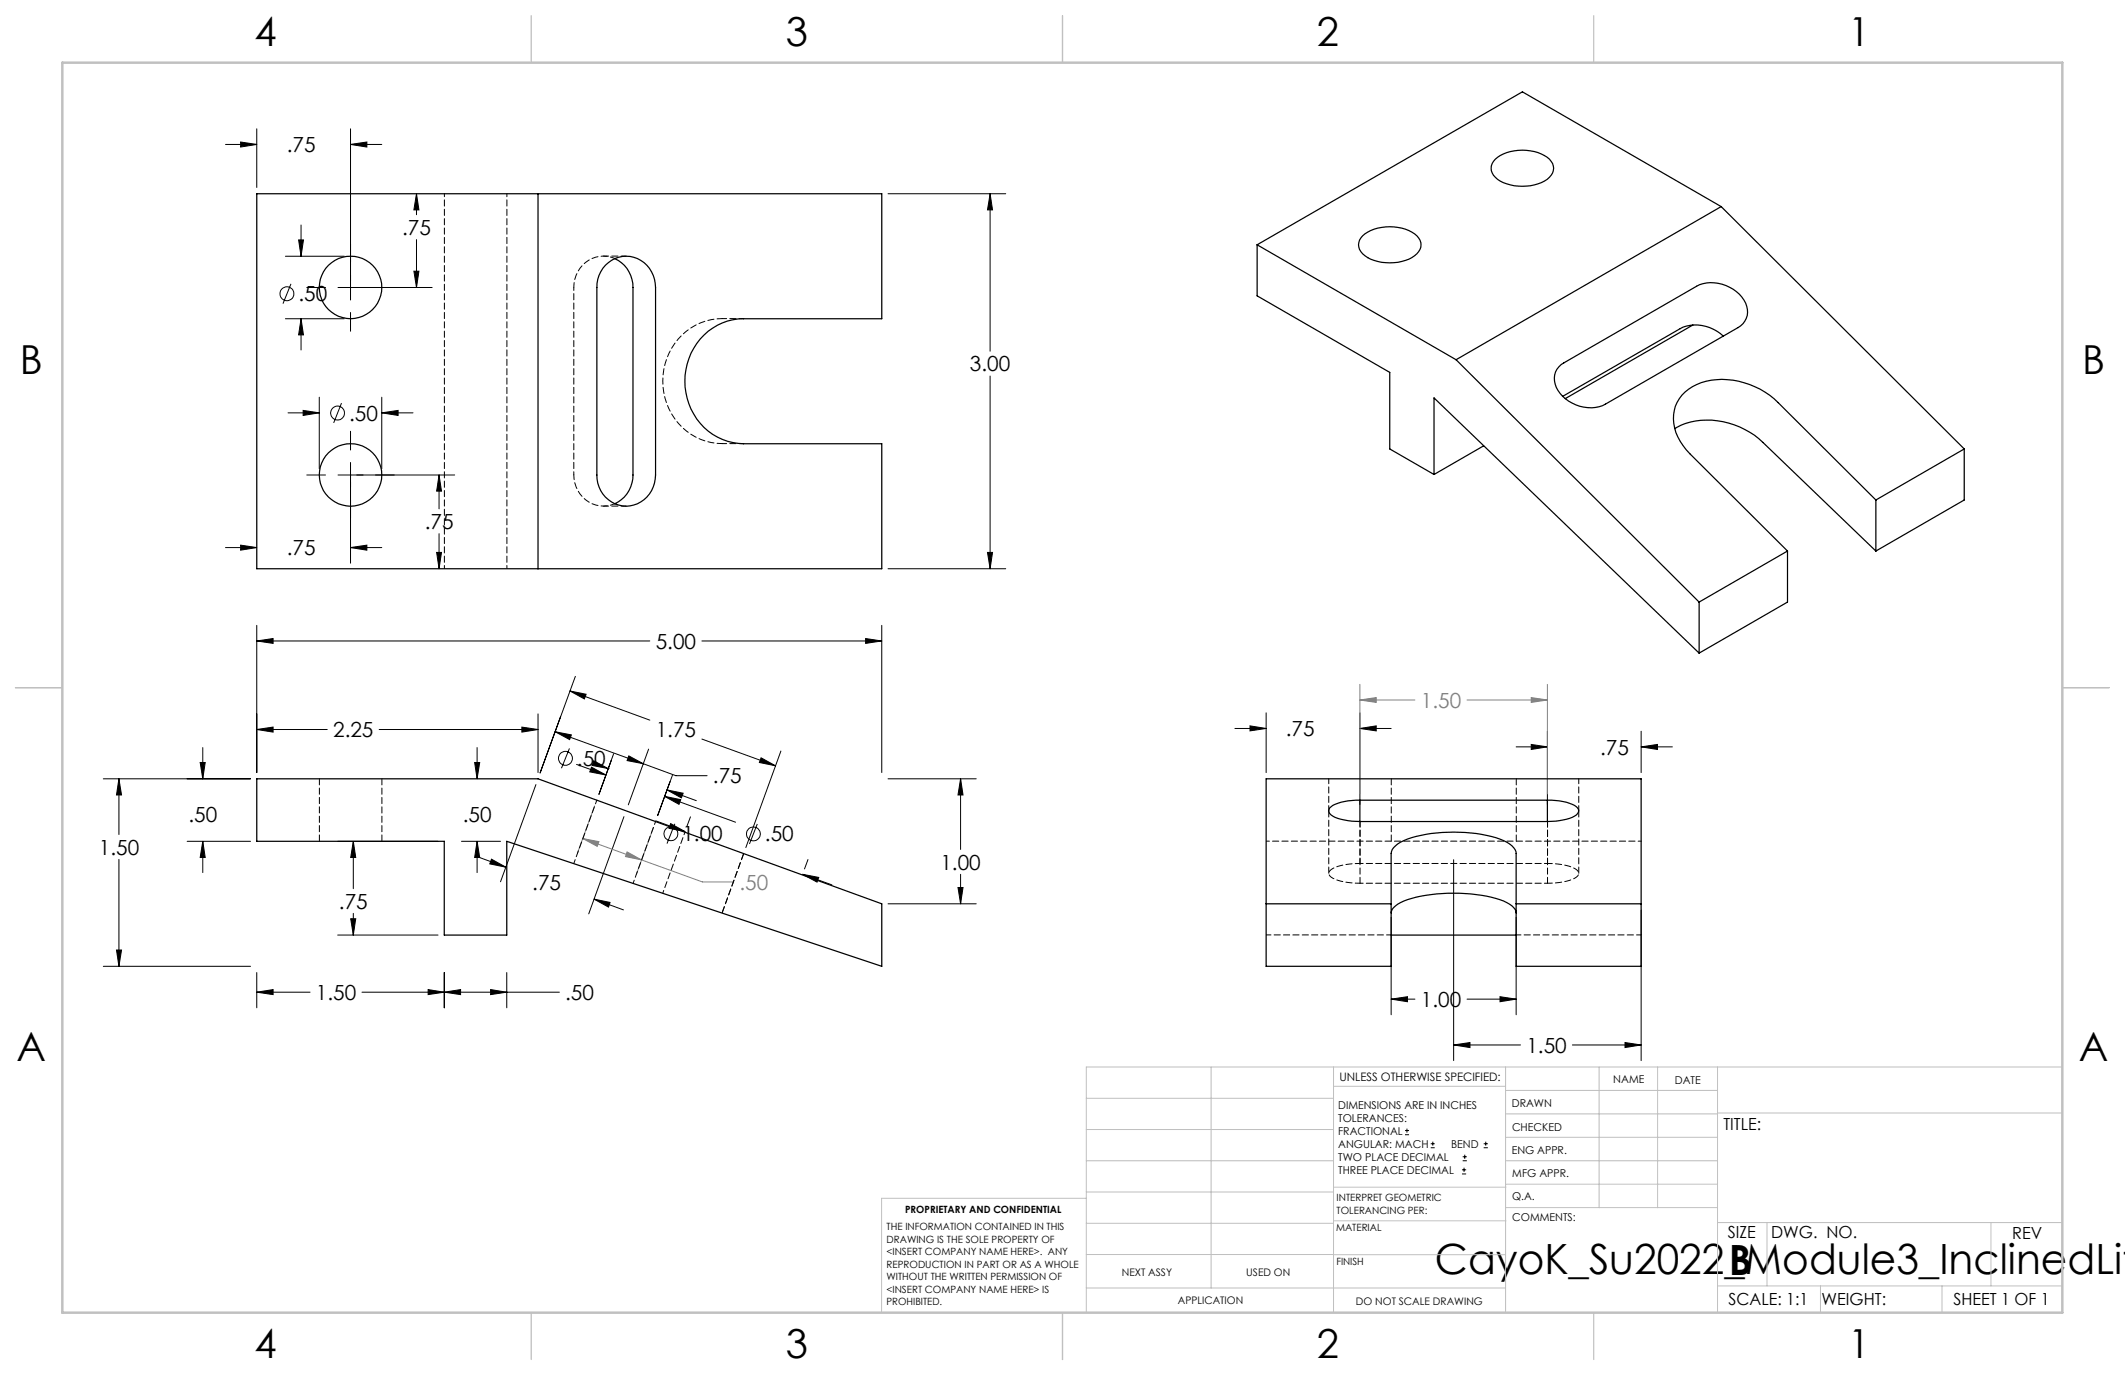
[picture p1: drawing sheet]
<svg xmlns="http://www.w3.org/2000/svg" width="432mm" height="279mm" viewBox="0 0 432 279" stroke-linecap="round" stroke-linejoin="round" font-family="sans-serif">
<g fill="none" stroke="#000" stroke-width=".2">
<path d="M45.8 29.4h6.4M48.9 28.9l3.3 .5-3.3 .5zM52.2 26.2v11.9M71.2 29.4l3.3-.5v1zM71.2 26.2v34.8M71.2 29.4h6.4M84.6 39.4l.5 3.3h-1zM84.6 39.4v4.2M180.4 39.4h24M201.2 39.4l.5 3.3h-1zM201.2 39.4v32M58 52.1h12"/>
<path d="M59.1 57.7l-1.6 4M60.7 48.8h1l-.5 3.3zM61.2 45.7v6.4M62.3 58.4h3.8M68.7 58.4h19.1M84.1 55.1h1l-.5 3.3zM84.6 48.7v9.7M58 64.8h12M61.2 64.8l.5 3.3h-1zM61.2 64.8v6.3M71.2 63.5v3.8M201.2 76.4v39.2"/>
<path d="M58.5 83.9h6.4M61.6 83.4l3.3 .5-3.3 .5zM62.3 96.5h3.8M64.9 80.7v14.5M68.7 96.5h23.7M69.4 81.9l-1.6 4M71.2 87.6v3.8M71.2 94v20.4M77.6 83.9l3.3-.5v1zM77.6 80.7v14.5M77.6 83.9h6.3M89.2 96.5l.5 3.3h-1z"/>
<path d="M89.2 96.5v6.9M45.8 111.3h6.4M48.9 110.8l3.3 .5-3.3 .5zM71.2 111.3l3.3-.5v1zM71.2 111.3h6.4M88.7 112.3h1l-.5 3.3zM89.2 108.4v7.2M180.4 115.6h24M200.7 112.3h1l-.5 3.3zM52.2 130.2l3.3-.4v.9zM52.2 127.1v29.9M52.2 130.2h79.8"/>
<path d="M116.9 137.4l-7.2 19.7M142.6 130.2h36.6M175.9 129.8l3.3 .4-3.3 .5zM179.2 127.1v29.9M21 158.3h29.9M24.2 158.3l.5 3.2h-1zM24.2 158.3v11.3M40.7 154.9h1l-.5 3.4zM41.2 151.9v6.4M52.2 148.2l3.3-.5v1.1zM52.2 148.2h14.3M77 148.2h32.3"/>
<path d="M96.4 154.9h1.1l-.6 3.4zM96.9 151.9v6.4M106 147.7l3.3 .5-3.3 .6zM108.9 159.4l-7.2 19.8M109.3 145.1v11.9M112.8 148.7l3.3 .6-.4 1zM112.8 148.7l17.9 6.5M115.7 152.1l-1.6 4M115.8 140.4l3.3 .7-.4 .9zM115.8 140.4l16.2 5.9M117.2 155.3l5.9 2.2M120.2 155.9l2.9 1.6-3.3-.7z"/>
<path d="M120.6 154.6l3 1.6-3.3-.7zM123.6 156.2h.1M124.7 153.2l-3 8.2M127.8 153.6l2.9 1.6-3.3-.6zM130.7 155.2l6.6 2.4h6.4M131.8 152.2l-4.1 11.3M136.6 157.6l-3 8.1M142.6 150.2l15 5.4M154.7 154l2.9 1.6-3.3-.7zM158.7 152.6l-7.1 19.6M180.4 158.3h18M195.2 158.3l.5 3.2h-1z"/>
<path d="M195.2 158.3v14.3M250.9 148h6.4M254 147.5l3.3 .5-3.3 .5zM257.3 144.9v12.1M276.3 148l3.3-.5v1zM276.3 144.9v18.6M276.3 148h6.4M308.1 151.8h6.3M311.1 151.3l3.3 .5-3.3 .5zM314.4 148.6v14.9M333.5 151.8l3.3-.5v1zM333.5 148.6v8.4"/>
<path d="M333.5 151.8h6.3M24.2 174.6v21.8M38 171h12.9M41.2 171l.5 3.2h-1zM41.2 171v6.3M68.6 171h20.4M71.8 171l.5 3.2h-1zM71.8 171v9.6M93.8 171h7.9M96.8 174l6 2.2M96.9 171l.6 3.2h-1.1zM96.9 171v6.3"/>
<path d="M99.9 174.6l2.9 1.6-3.3-.7zM126.8 165.9l-7.2 19.8M133.2 166.8l6 2.2M135 161.8l3.3 .7-.3 .9zM135 161.8l14.5 5.3M135.5 160.5l3.3 .7-.3 .9zM135.5 160.5l6 2.2M136.3 167.4l2.9 1.6-3.3-.7zM137.1 167.4l-1.6 4M140.3 166l-.7 1.9M153.9 167.4l-1.6 4.1M163.1 177.7l3.3 .6-.4 .9z"/>
<path d="M163.1 177.7l6 2.1M164.2 174.7l-.7 1.9M195.2 177.7v6M295.4 174.7v40.8M21 196.4h29.9M23.7 193h1l-.5 3.4zM52.2 197.6v7.2M68.6 190h20.4M71.3 186.7h1l-.5 3.3zM71.8 185.6v4.4M90.3 197.6v7.2M103 197.6v7.2"/>
<path d="M120.7 182.7l3.3 .7-.4 .9zM120.7 182.7l6 2.2M180.4 183.7h18M194.7 180.3h1l-.5 3.4zM282.7 186.4v19.8M308.1 186.4v19.8M333.5 184.9v30.6M52.2 201.6l3.3-.5v1zM52.2 201.6h10.8M73.6 201.6h40.1M87 201.1l3.3 .5-3.3 .5zM90.3 201.6l3.3-.5v1z"/>
<path d="M99.7 201.1l3.3 .5-3.3 .5zM282.7 203l3.3-.5v1.1zM282.7 203h4.8M295.4 212.3l3.3-.5v1.1zM295.4 212.3h13.6M298.1 203h10M304.8 202.5l3.3 .5-3.3 .6zM319.5 212.3h14M330.2 211.8l3.3 .5-3.3 .6zM285.5 230.6h.8M285.5 229.7h.8M285.9 229.3v.9"/>
<path d="M290.7 233.2h.8M290.7 232.4h.8M291.1 232v.8M297.1 238.5h.8M297.1 237.7h.8M297.2 235.9h.9M297.2 235.1h.9M297.5 237.3v.8M297.6 234.6v.9M301.5 233.2h.8M301.5 232.4h.8M301.9 232v.8"/>
<circle cx="58.3" cy="59.7" r="1.41"/>
<circle cx="68.6" cy="83.9" r="1.4"/>
<circle cx="114.9" cy="154.1" r="1.41"/>
<circle cx="136.3" cy="169.4" r="1.4"/>
<circle cx="153.1" cy="169.4" r="1.41"/>
</g>
<path d="M276.3 139.1v22.2M314.4 139.1v22.2M276.3 142.2h11.2M276.3 142.2l3.3-.5v1zM298.1 142.2h16.3M311.1 141.7l3.3 .5-3.3 .5zM118.4 170.4l24.3 8.8h6.4M118.4 170.4l3.3 .6-.3 1zM120.8 163.8l-3.5 9.6M127.4 173.1l3 1.6-3.3-.6zM132.8 168.1l-3.5 9.6" fill="none" stroke="#808080" stroke-width=".2"/>
<g fill="none" stroke="#c0c0c0" stroke-width=".2">
<path d="M246.1 216.8v44.9M271 216.8v49.9M305.9 216.8v49.9M324.9 216.8v28.6M336.8 216.8v28.6M349 216.8v49.9M419.1 216.8h-198.4v49.9M220.7 235.9h50.3M220.7 229.5h50.3M220.7 223.2h50.3M271 220.7h34.9M305.9 231.1h43.1"/>
<path d="M305.9 226.3h43.1M305.9 221.6h43.1M305.9 235.9h43.1M349 226.2h70.1M220.7 248.6h50.3M220.7 242.2h50.3M220.7 254.9h50.3M220.7 243.5h-41.6v23.2M271 255h34.9M271 248.1h35M271 241.2h35M305.9 240.6h43.1"/>
<path d="M306 245.4h43M349 248.4h70.1M359.1 248.4v12.9M404.6 248.4v12.9M220.7 261.7h85.2M349 261.3h70.1M369.9 261.3v5.4M394.6 261.3v5.4"/>
</g>
<path d="M108 3.2v9.5M215.9 3.2v9.5M323.8 3.2v9.5M3.1 139.7h9.6M419.1 139.7h9.5M108 266.7v9.6M215.9 266.7v9.6M323.8 266.7v9.6" fill="none" stroke="#c0c0c0" stroke-width=".25"/>
<path d="M12.7 12.7h406.4v254h-406.4z" fill="none" stroke="#c0c0c0" stroke-width=".5"/>
<path d="M52.2 130.2l3.3-.4v.9zM175.9 129.8l3.3 .4-3.3 .5zM24.2 158.3l.5 3.2h-1zM23.7 193h1l-.5 3.4zM40.7 154.9h1l-.5 3.4zM41.2 171l.5 3.2h-1zM87 201.1l3.3 .5-3.3 .5zM52.2 201.6l3.3-.5v1zM71.8 171l.5 3.2h-1zM71.3 186.7h1l-.5 3.3zM90.3 201.6l3.3-.5v1zM99.7 201.1l3.3 .5-3.3 .5zM96.9 171l.6 3.2h-1.1zM96.4 154.9h1.1l-.6 3.4zM106 147.7l3.3 .5-3.3 .6zM52.2 148.2l3.3-.5v1.1zM195.2 158.3l.5 3.2h-1zM194.7 180.3h1l-.5 3.4zM135.5 160.5l3.3 .7-.3 .9zM120.6 154.6l3 1.6-3.3-.7zM120.2 155.9l2.9 1.6-3.3-.7zM135 161.8l3.3 .7-.3 .9zM120.7 182.7l3.3 .7-.4 .9zM99.9 174.6l2.9 1.6-3.3-.7zM127.8 153.6l2.9 1.6-3.3-.6zM112.8 148.7l3.3 .6-.4 1zM163.1 177.7l3.3 .6-.4 .9zM136.3 167.4l2.9 1.6-3.3-.7zM154.7 154l2.9 1.6-3.3-.7zM115.8 140.4l3.3 .7-.4 .9zM201.2 39.4l.5 3.3h-1zM200.7 112.3h1l-.5 3.3zM61.6 83.4l3.3 .5-3.3 .5zM77.6 83.9l3.3-.5v1zM89.2 96.5l.5 3.3h-1zM88.7 112.3h1l-.5 3.3zM71.2 111.3l3.3-.5v1zM48.9 110.8l3.3 .5-3.3 .5zM61.2 64.8l.5 3.3h-1zM60.7 48.8h1l-.5 3.3zM71.2 29.4l3.3-.5v1zM48.9 28.9l3.3 .5-3.3 .5zM84.1 55.1h1l-.5 3.3zM84.6 39.4l.5 3.3h-1zM276.3 148l3.3-.5v1zM254 147.5l3.3 .5-3.3 .5zM311.1 151.3l3.3 .5-3.3 .5zM333.5 151.8l3.3-.5v1zM295.4 212.3l3.3-.5v1.1zM330.2 211.8l3.3 .5-3.3 .6zM304.8 202.5l3.3 .5-3.3 .6zM282.7 203l3.3-.5v1.1z" fill="#000"/>
<path d="M118.4 170.4l3.3 .6-.3 1zM127.4 173.1l3 1.6-3.3-.6zM276.3 142.2l3.3-.5v1zM311.1 141.7l3.3 .5-3.3 .5z" fill="#808080"/>
<g fill="none" stroke="#000" stroke-width=".25">
<path d="M52.2 39.4h127v25.4h-28.1a12.4 12.4 0 0 0-11.7 15 12.1 12.1 0 0 0 11.7 10.4h28.1v25.4h-127zM109.3 39.4v76.2M303.8 32.3a9.2 9.2 0 0 1 11.1 0 2.52 2.52 0 0 1-.5 4.1 9.7 9.7 0 0 1-10.1 0 2.51 2.51 0 0 1-.5-4.1zM123 53.9a5.9 5.9 0 0 1 6.3-1.5 5.9 5.9 0 0 1 3.8 5.2l.1 38.9a5.9 5.9 0 0 1-4.7 6.2 5.9 5.9 0 0 1-6.8-3.8l-.2-.8-.2-1.6v-38.1a6.4 6.4 0 0 1 1.7-4.5zM124.9 52.6a6.2 6.2 0 0 1 3.7 5.8v38.1a6.4 6.4 0 0 1-3.7 5.9M255.4 49.7v10.4l27 15.6v15.5l9 5.2M255.4 49.7l40.5 23.4M276.9 47.9a9.2 9.2 0 0 1 11 0 2.49 2.49 0 0 1-.5 4.1 9.5 9.5 0 0 1-10 0 2.52 2.52 0 0 1-.5-4.1zM349.7 42l-53.8 31.1M349.7 42l49.4 49.2M349.7 42l-40.3-23.3-54 31M295.9 73.1l49.4 49.2"/>
<path d="M317.2 74.1l27.5-15.9a7.6 7.6 0 0 1 10.2 4 3.7 3.7 0 0 1-1.7 4.4l-27 15.5a7.6 7.6 0 0 1-10.2-4 3.6 3.6 0 0 1 1.2-4zM344 66l-25.9 15M350.2 68.3a7.8 7.8 0 0 0-8.8-1.5l-23.9 13.7M291.4 96.4v-15.5l53.9 51.8M301.5 90.6l-10.1 5.8M340.3 87.1a14.3 14.3 0 0 1 13.2-.4 16.3 16.3 0 0 1 4.7 3.2l23 22.1M399.1 91.2l-17.9 10.4M399.1 91.2v10.4l-17.9 10.4M363.2 112l-17.9 10.3M363.2 112v10.3l-17.9 10.4M381.2 101.6l-19.9-19.8a15.6 15.6 0 0 0-16.5-3.7 7.5 7.5 0 0 0-3.9 10.7 13.8 13.8 0 0 0 2.5 3.4l19.8 19.8M381.2 101.6v10.4"/>
<path d="M345.3 122.3v10.4M52.2 158.3h57.1l69.9 25.4v12.7l-76.2-25.4v19h-12.7v-19h-38.1zM257.3 158.3h76.2v38.1h-25.4v-23a3.5 3.5 0 0 0-2.6-2.6 30.6 30.6 0 0 0-20.2 0 3.9 3.9 0 0 0-2.6 2.6v23h-25.4zM276.3 162.6a10.6 10.6 0 0 0-5.8 1.3 1.04 1.04 0 0 0-.5 1.1 1.04 1.04 0 0 0 .8 .8 12.7 12.7 0 0 0 5.5 1.1M276.3 162.6h38.1M276.3 166.9h38.1M276.3 162.6v4.3M314.4 162.6a10.8 10.8 0 0 1 5.9 1.3 1.05 1.05 0 0 1 .5 1.1 1.05 1.05 0 0 1-.9 .8 12.7 12.7 0 0 1-5.5 1.1M314.4 162.6v4.3M257.3 183.7h25.4M282.7 185.5a2.87 2.87 0 0 1 1.9-2.1 30.6 30.6 0 0 1 15.4-1.6 13.1 13.1 0 0 1 7.6 2.6l.4 .7 .1 .4M282.7 190h25.4"/>
<path d="M308.1 183.7h25.4"/>
<circle cx="71.2" cy="58.4" r="6.4"/>
<circle cx="71.2" cy="96.5" r="6.4"/>
</g>
<path d="M90.3 39.3v76.2M103 39.3v76.2M116.6 58.4v38.1M128.7 179.5l4.5-12.6M314.5 179.5h-38.1M314.5 175.5h-38.1M333.5 170.9h-76.2" fill="none" stroke="#000" stroke-width=".2" stroke-dasharray="1.3 .6" stroke-dashoffset=".6"/>
<path d="M116.6 175.5l4.7-12.9" fill="none" stroke="#000" stroke-width=".2" stroke-dasharray="1.3 .6" stroke-dashoffset=".4"/>
<path d="M146.7 185.5l4.4-12.1" fill="none" stroke="#000" stroke-width=".2" stroke-dasharray="1.3 .6" stroke-dashoffset="-.1"/>
<path d="M64.9 158.2v12.7M308.1 158.2v12.7M77.6 170.9v-12.7M270 164.7v12.8M282.7 170.9v-12.7M320.8 177.5v-12.8" fill="none" stroke="#000" stroke-width=".2" stroke-dasharray="1.3 .6"/>
<path d="M139.2 169.1l-4.5 12.4" fill="none" stroke="#000" stroke-width=".2" stroke-dasharray="1.3 .6" stroke-dashoffset=".7"/>
<path d="M125 52.5a6.1 6.1 0 0 0-8.4 5.9M146.7 64.7h4.4M116.6 96.5a6.1 6.1 0 0 0 8.4 5.8M146.7 90.1h4.4M276.4 175.5a9.6 9.6 0 0 0-6.2 1.4 .97 .97 0 0 0 .7 1.6 12.7 12.7 0 0 0 5.5 1M314.5 179.5a9.6 9.6 0 0 0 6.1-1.5 .97 .97 0 0 0-.6-1.5 12.7 12.7 0 0 0-5.5-1M282.7 190h-25.4M333.5 190h-25.4" fill="none" stroke="#000" stroke-width=".2" stroke-dasharray="1.3 .6" stroke-dashoffset=".3"/>
<path d="M127.3 52h-4.7M146.7 64.7a12.6 12.6 0 0 0-11.2 17.3 12.1 12.1 0 0 0 11.2 8.1M122.6 102.8h4.7M270 158.2v6.5M276.4 175.5v-8.6M314.5 175.5v-8.6M320.8 164.7v-6.5" fill="none" stroke="#000" stroke-width=".2" stroke-dasharray="1.3 .6" stroke-dashoffset=".2"/>
<path d="M276.4 179.5v-12.6M314.5 179.5v-12.6" fill="none" stroke="#000" stroke-width=".2" stroke-dasharray="1.3 .6" stroke-dashoffset=".1"/>
<g font-size="8.5">
<text x="291.6" y="258.9">CayoK_Su2022_Module3_InclinedLif</text>
<text x="351.3" y="259">B</text>
</g>
<g font-size="8.1">
<text x="51.7" y="9.3">4</text>
<text x="159.7" y="9.3">3</text>
<text x="267.6" y="9.3">2</text>
<text x="375.6" y="9.3">1</text>
<text x="4" y="76">B</text>
<text x="423.1" y="76">B</text>
<text x="3.3" y="215.7">A</text>
<text x="422.4" y="215.7">A</text>
<text x="51.7" y="276">4</text>
<text x="159.7" y="276">3</text>
<text x="267.6" y="276">2</text>
<text x="375.6" y="276">1</text>
</g>
<g font-size="4.2">
<text x="58.3" y="30.9">.75</text>
<text x="81.7" y="47.8">.75</text>
<text x="60.7" y="61.2">.50</text>
<text x="197.1" y="75.5">3.00</text>
<text x="70.9" y="85.5">.50</text>
<text x="86.3" y="107.5">.75</text>
<text x="58.3" y="112.9">.75</text>
<text x="133.2" y="131.8">5.00</text>
<text x="67.7" y="149.8">2.25</text>
<text x="133.2" y="149.8">1.75</text>
<text x="261.3" y="149.6">.75</text>
<text x="117.2" y="155.6">.50</text>
<text x="325.1" y="153.4">.75</text>
<text x="144.9" y="159.2">.75</text>
<text x="38.3" y="167">.50</text>
<text x="94" y="167">.50</text>
<text x="20.1" y="173.7">1.50</text>
<text x="138.7" y="170.9">1.00</text>
<text x="155.4" y="171">.50</text>
<text x="191.1" y="176.7">1.00</text>
<text x="68.9" y="184.7">.75</text>
<text x="108.2" y="180.8">.75</text>
<text x="64.2" y="203.2">1.50</text>
<text x="114.9" y="203.2">.50</text>
<text x="288.7" y="204.6">1.00</text>
<text x="310.2" y="213.9">1.50</text>
</g>
<g font-size="4.2" fill="#808080">
<text x="288.7" y="143.8">1.50</text>
<text x="150.3" y="180.8">.50</text>
</g>
<g font-size="3.4">
<text x="350.2" y="229.5">TITLE:</text>
<text x="351.1" y="251.6">SIZE</text>
<text x="359.9" y="251.6">DWG. NO.</text>
<text x="408.9" y="251.7">REV</text>
<text x="351.2" y="265.2">SCALE: 1:1</text>
<text x="370.1" y="265.3">WEIGHT:</text>
<text x="396.9" y="265.2">SHEET 1 OF 1</text>
</g>
<text font-size="2.4" x="272.2" y="219.7">UNLESS OTHERWISE SPECIFIED:</text>
<g font-size="2.2">
<text x="327.8" y="220.1">NAME</text>
<text x="340.3" y="220.2">DATE</text>
<text x="271.9" y="225.3">DIMENSIONS ARE IN INCHES</text>
<text x="271.9" y="227.9">TOLERANCES:</text>
<text x="307.2" y="224.9">DRAWN</text>
<text x="271.9" y="230.6">FRACTIONAL</text>
<text x="271.9" y="233.2">ANGULAR: MACH</text>
<text x="294.9" y="233.2">BEND</text>
<text x="307.3" y="229.8">CHECKED</text>
<text x="271.9" y="235.9">TWO PLACE DECIMAL</text>
<text x="271.9" y="238.5">THREE PLACE DECIMAL</text>
<text x="307.2" y="234.5">ENG APPR.</text>
<text x="307.3" y="239.2">MFG APPR.</text>
<text x="307.3" y="243.9">Q.A.</text>
<text x="307.3" y="248.1">COMMENTS:</text>
</g>
<g font-size="2.1">
<text x="227.9" y="259.2">NEXT ASSY</text>
<text x="253.3" y="259.2">USED ON</text>
<text x="239.3" y="265">APPLICATION</text>
<text x="275.5" y="265.1">DO NOT SCALE DRAWING</text>
</g>
<g font-size="2">
<text x="271.6" y="244.1">INTERPRET GEOMETRIC</text>
<text x="180.2" y="250">THE INFORMATION CONTAINED IN THIS</text>
<text x="183.9" y="246.4">PROPRIETARY AND CONFIDENTIAL</text>
<text x="271.5" y="250.2">MATERIAL</text>
<text x="271.6" y="246.6">TOLERANCING PER:</text>
<text x="180.2" y="252.5">DRAWING IS THE SOLE PROPERTY OF</text>
<text x="180.2" y="255.1">&lt;INSERT COMPANY NAME HERE&gt;. ANY</text>
<text x="180.2" y="257.6">REPRODUCTION IN PART OR AS A WHOLE</text>
<text x="271.5" y="257">FINISH</text>
<text x="180.2" y="260.1">WITHOUT THE WRITTEN PERMISSION OF</text>
<text x="180.2" y="262.6">&lt;INSERT COMPANY NAME HERE&gt; IS</text>
<text x="180.2" y="265.2">PROHIBITED.</text>
</g>
</svg>
